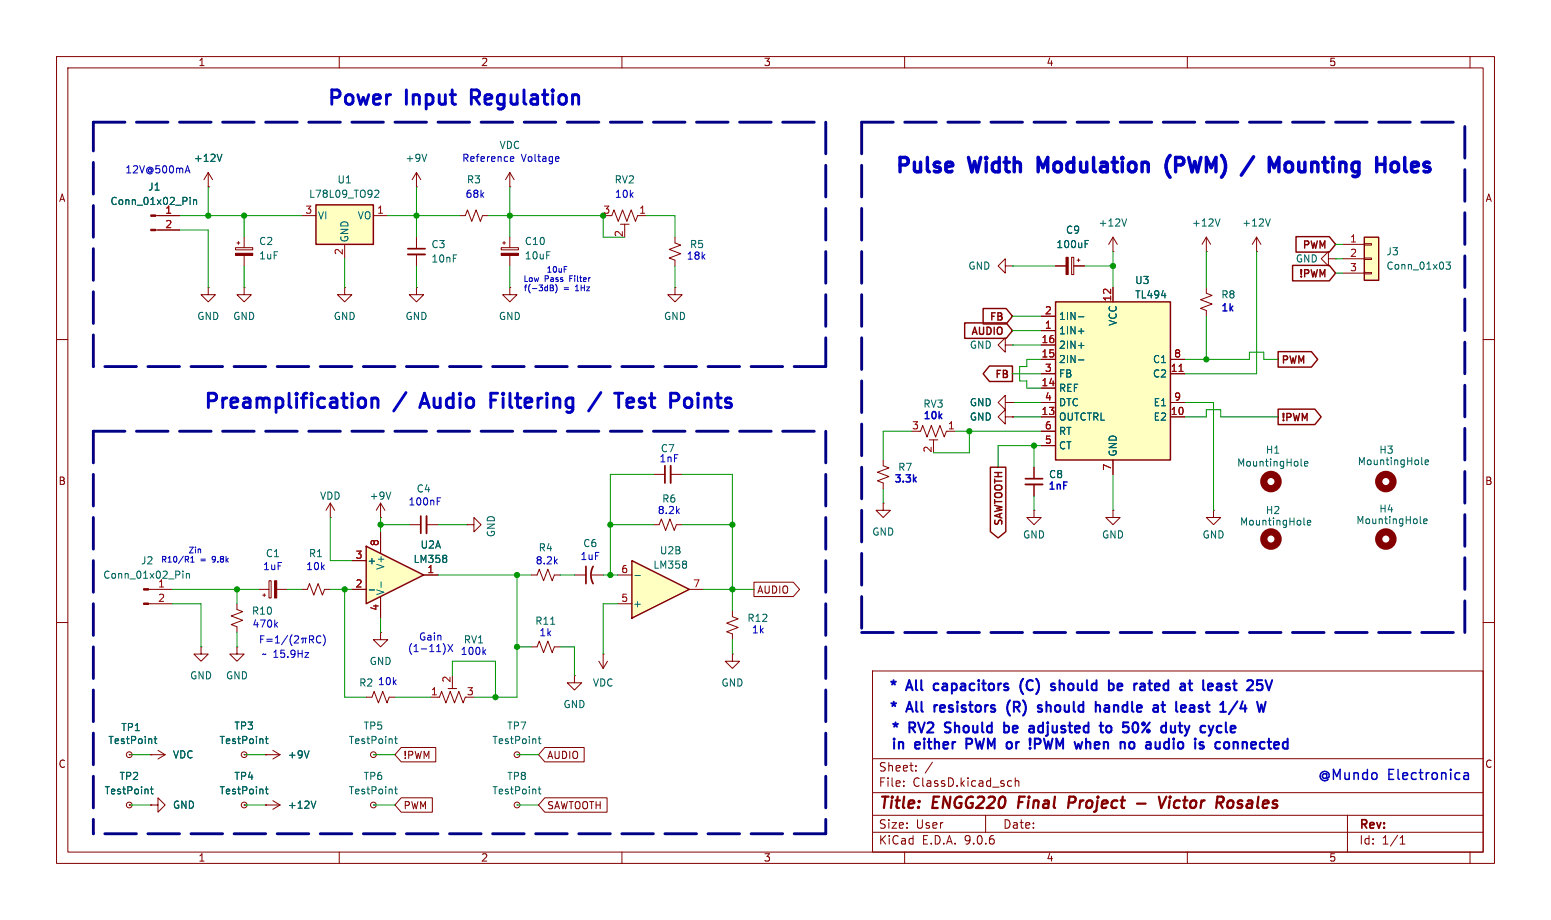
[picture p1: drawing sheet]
<svg xmlns="http://www.w3.org/2000/svg" width="274mm" height="163mm" viewBox="0 0 274 163" stroke-linecap="round" stroke-linejoin="round" font-family="sans-serif">
<g fill="none" stroke="#840000" stroke-width=".18">
<path d="M10 10h254.3v142.6h-254.3zM12 12h250.3v138.6h-250.3zM60 10v2M110 10v2M160 10v2M210 10v2M260 10v2M10 60h2M36.8 50.8v1.3h1.3l-1.3 1.2-1.2-1.2h1.2M36.8 50.8h.1M41.7 43.8h3v.3h-3zM41.9 42.9h.5"/>
<path d="M42.2 42.7v.5M43.2 50.8v1.3h1.2l-1.2 1.2-1.3-1.2h1.3M43.2 50.8h.1M43.2 41.9v1.9M43.2 45.1v1.9M262.3 60h2M162.6 76.2h.2l.4-1 .8 2 .7-2 .8 2 .7-2 .8 2 .4-1M164.3 77.7h1.6M165.1 77.7v1M167.6 76.2h1.3M177.8 71.1v-1.3l-1.3 1.3 1.3 1.3v-1.3h1.3M177.8 73.7v-1.3l-1.3 1.3 1.3 1.2v-1.2h1.3"/>
<path d="M179.1 71.1h.1M179.1 73.7h.1M58.4 91.4h.1M58.4 88.9l-.7 1.3M58.4 88.9l.8 1.3M58.4 88.9v2.5M67.3 91.4h.1M67.3 88.9l-.8 1.3M67.3 88.9l.8 1.3M67.3 88.9v2.5M72.4 92.7h2M75.4 92.7h2.1"/>
<path d="M156.2 88.9v1.3h1.3l-1.3 1.2-1.3-1.2h1.3M156.2 88.9h.1M156.2 81.3v1l1 .4-2 .7 2 .8-2 .8 1 .3v1.1M182.9 82.5v2.1M182.9 85.6v2M10 110h2M67.3 111.8v1.2h1.3l-1.3 1.3-1.3-1.3h1.3M67.3 111.8h.1M154.3 118.6h108v32h-108zM262.3 110h2M154.3 134.1h108M159.8 138.8v.1"/>
<path d="M159.8 138v.2M162 136.1v.1M162 135.3v.2M164.9 134.7l-1.3 1.9M178.5 137.9l.4 .1M178.9 138.9h-.4M179.6 138.1l.2-.2 .3 .1 .1 .9M179.6 137.4v1.5M60 150.6v2M110 150.6v2M154.3 147.1h108M154.3 144.1h108"/>
<path d="M154.3 140.1h108M160 150.6v2M174.3 144.1v3M210 150.6v2M238.3 144.1v6.5M247.6 149.1h.9M247.6 148.1l.5-.5v1.5M260 150.6v2"/>
</g>
<path d="M180.3 140.8l-.3 2M189.9 140.8h-.7l-.3 2M190 141.7l-1 .1M201.1 142h1.5M205 140.8l.4 2 .9-2M206.9 141.4l-.2 1.4M207 140.8l-.1 .2M207 140.8l-.1 .1v.1M207 140.8v.1l-.1 .1M207.8 141.6l-.2 .8 .4 .4M217.3 141.5a.5 .5 0 0 1 .9 .3l-.1 .6a.62 .62 0 0 1-.7 .4" fill="none" stroke="#840000" stroke-width=".4"/>
<path d="M74.4 91.2v3M181.4 84.6h3" fill="none" stroke="#840000" stroke-width=".3"/>
<path d="M75.4 91.2v3M181.4 85.6h3" fill="none" stroke="#840000" stroke-width=".33"/>
<path d="M69.1 86.9l-.4 1.3M230.1 82.2l.2 .2M230.6 92.6l.2 .2M230.7 81.9l.6-.1v-.2l-.4-.1-.2 .2 .1 .6h.5M231.2 92.4l.6-.2v-.2l-.4-.1-.2 .2 .1 .6h.5M251.2 92.3l.2 .2M251.8 92.1l.6-.1-.1-.3h-.3l-.2 .2 .1 .6h.4" fill="none" stroke="#006464" stroke-width=".18"/>
<path d="M41.7 44.8h3v.3h-3z" fill="#840000" stroke="#840000" stroke-width=".18"/>
<g fill="none" stroke="#840000" stroke-width="1.3">
<circle cx="224.8" cy="95.2" r="1.27"/>
<circle cx="224.8" cy="85.1" r="1.27"/>
<circle cx="245.1" cy="95.2" r="1.27"/>
</g>
<path d="M241.3 41.9h2.5v7.6h-2.5z" fill="#ffffc2"/>
<path d="M241.3 41.9h2.5v7.6h-2.5z" fill="none" stroke="#840000" stroke-width=".25"/>
<g fill="none" stroke="#840000" stroke-width=".18">
<path d="M36.8 33h.1M36.8 30.5l-.7 1.2M36.8 30.5l.8 1.2M36.8 30.5v2.5M213.4 50.8v1l1 .4-2.1 .8 2.1 .7-2.1 .8 1.1 .4v1M234.9 45.7v-1.3l-1.2 1.3 1.2 1.3v-1.3h1.3M236.2 45.7h.1M237.5 43.2h3.8M237.5 45.7h3.8M237.5 48.3h3.8M241.3 43.1h1.3v.2h-1.3zM241.3 45.6h1.3v.2h-1.3z"/>
<path d="M241.3 48.1h1.3v.3h-1.3z"/>
</g>
<path d="M39.2 27.2l-.4 1.3M255.7 46.3h.8l-.4 .5 .4 .1v.5l-.2 .2-.6-.2M251.4 81.9l.2 .2M252.1 81.7l.6-.1-.1-.3h-.4l-.1 .1v.7h.5" fill="none" stroke="#006464" stroke-width=".18"/>
<circle cx="245.1" cy="85.1" r="1.27" fill="none" stroke="#840000" stroke-width="1.3"/>
<path d="M186.7 53.3h20.3v28h-20.3z" fill="#ffffc2"/>
<path d="M186.7 53.3h20.3v28h-20.3z" fill="none" stroke="#840000" stroke-width=".25"/>
<g fill="none" stroke="#840000" stroke-width=".18">
<path d="M73.7 41.9v2M73.7 45v2M184.1 55.9h2.6M184.1 58.4h2.6M196.8 50.8v2.5M184.1 61h2.6M184.1 63.5h2.6M184.1 66h2.6M184.1 68.6h2.6M184.1 71.1h2.6M184.1 73.7h2.6M184.1 76.2h2.6"/>
<path d="M184.1 78.7h2.6M207 63.5h2.5M207 66h2.5M207 71.1h2.5M207 73.7h2.5M196.8 81.3v2.5M214.6 90.2v1.2h1.3l-1.3 1.3-1.2-1.3h1.2M214.6 90.2h.1"/>
</g>
<path d="M190.7 56h1M190.7 58.5h1M190.7 61.1h1M190.7 63.6h1" fill="none" stroke="#006464" stroke-width=".18"/>
<path d="M208.5 65.6h.7" fill="none" stroke="#a90000" stroke-width=".18"/>
<path d="M72.1 43.9h3.1" fill="none" stroke="#840000" stroke-width=".3"/>
<path d="M72.1 45h3.1" fill="none" stroke="#840000" stroke-width=".33"/>
<path d="M55.9 36.2h10.1v7h-10.1z" fill="#ffffc2"/>
<path d="M55.9 36.2h10.1v7h-10.1z" fill="none" stroke="#840000" stroke-width=".25"/>
<g fill="none" stroke="#840000" stroke-width=".18">
<path d="M27.5 38.1h4.2M53.3 38.1h2.6M66 38.1h2.6M73.7 33h.1M73.7 30.5l-.8 1.2M73.7 30.5l.7 1.2M73.7 30.5v2.5M81.3 38.1h1l.4-1 .7 2 .8-2 .8 2 .3-1h1.1M90.2 33h.1M90.2 30.5v2.5M90.2 30.5l-.8 1.2M90.2 30.5l.7 1.2"/>
<path d="M107.9 38.1h.3l.4-1 .7 2 .8-2 .8 2 .7-2 .8 2 .4-1M109.7 39.6h1.6M110.5 39.6v1M113 38.1h1.3M27.5 40.6h4.2M61 50.8v1.3h1.2l-1.2 1.2-1.3-1.2h1.3M61 50.8h.1M61 43.2v2.5M73.7 50.8v1.3h1.2l-1.2 1.2-1.3-1.2h1.3M73.7 50.8h.1M88.6 43.8h3.1v.3h-3.1zM88.9 42.9h.5"/>
<path d="M89.2 42.7v.5M90.2 50.8v1.3h1.2l-1.2 1.2-1.3-1.2h1.3M90.2 50.8h.1M90.2 41.9v1.9M90.2 45.1v1.9M119.4 50.8v1.3h1.2l-1.2 1.2-1.3-1.2h1.3M119.4 50.8h.1M119.4 41.9v1l1 .4-2 .8 2 .7-2 .8 1 .4v1M177.8 47v-1.3l-1.3 1.3 1.3 1.3v-1.3h1.3M179.1 47h.1M186.7 47h1.8M189.5 45.5h.4v3h-.4z"/>
<path d="M189.9 47h1.9M190.5 46h.5M190.8 45.7v.5M196.8 44.4h.1M196.8 41.9l-.7 1.3M196.8 41.9l.8 1.3M196.8 41.9v2.5M213.4 44.4h.1M213.4 41.9l-.8 1.3M213.4 41.9l.7 1.3M213.4 41.9v2.5M222.2 44.4h.1"/>
<path d="M222.2 41.9l-.7 1.3M222.2 41.9l.8 1.3M222.2 41.9v2.5M177.8 61v-1.3l-1.3 1.3 1.3 1.2v-1.2h1.3M179.1 61h.1M115.6 92.7h1l.4-1 .7 2 .8-2 .8 2 .3-1h1M196.8 90.2v1.2h1.3l-1.3 1.3-1.2-1.3h1.2M196.8 90.2h.1M26.3 104.1h4.2M26.3 106.7h4.2M35.6 114.3v1.3h1.2l-1.2 1.2-1.3-1.2h1.3M35.6 114.3h.1"/>
<path d="M41.9 114.3v1.3h1.3l-1.3 1.2-1.3-1.2h1.3M41.9 114.3h.1M41.9 106.7v1l1 .4-2 .7 2 .8-2 .8 1 .3v1.1M101.6 119.4v1.2h1.3l-1.3 1.3-1.3-1.3h1.3M101.6 119.4h.1M105.9 116.8l.8 1.3M106.7 115.6h.1M106.7 115.6v2.5M107.4 116.8l-.7 1.3M129.5 107.9v1.1l1.1 .3-2.1 .8 2.1 .8-2.1 .7 1 .4v1M129.5 115.6v1.2h1.3l-1.3 1.3-1.2-1.3h1.2M129.5 115.6h.1"/>
<path d="M22.9 133.3h.1M26.7 133.3h.1M26.7 133.3h2.5M27.9 132.6l1.3 .7M29.2 133.3l-1.3 .8M43.2 133.3h.1M22.9 142.2h.1M26.7 142.2h1.2v-1.2l1.3 1.2-1.3 1.3v-1.3M26.7 142.2h.1M43.2 142.2h.1M47 142.2h.1M47 142.2h2.5"/>
<path d="M48.3 141.5l1.2 .7M49.5 142.2l-1.2 .8"/>
<circle cx="22.9" cy="133.3" r=".51"/>
<circle cx="43.2" cy="133.3" r=".51"/>
<circle cx="22.9" cy="142.2" r=".51"/>
<circle cx="43.2" cy="142.2" r=".51"/>
</g>
<g fill="none" stroke="#006464" stroke-width=".18">
<path d="M33.6 34.9v.1M33.6 35.3v.8M34.2 35.3v.8M34.2 35.4l.2-.1 .3 .1 .1 .7M66.3 33.7l.5-.1 .2 .4-.8 .9h.8M75.5 27.2l-.4 1.3M199.3 38.7l-.5 1.2M215.8 38.7l-.4 1.2M224.7 38.7l-.5 1.2M191.9 43.1h.4M191.9 42.5h.6M32.4 100.9v.1"/>
<path d="M32.4 101.3v.9M33 101.3v.9M33 101.5l.1-.2 .3 .1 .1 .8M26.6 139.4h.5M26.8 139v1.1l.3 .2M27.3 130.5h.4M27.4 130.1v1.1l.3 .2M46.9 130.5h.5M46.9 139.4h.5M47.1 130.1v1.1l.3 .2M47.1 139v1.1l.3 .2M55.9 141.5l-.5 1.3"/>
</g>
<g fill="#840000" stroke="#840000" stroke-width=".18">
<path d="M188.5 45.5h.4v3h-.4z"/>
<path d="M88.6 44.8h3.1v.3h-3.1z"/>
<path d="M26.7 38h.8v.2h-.8z"/>
<path d="M26.7 40.5h.8v.3h-.8z"/>
<path d="M25.4 104h.9v.3h-.9z"/>
<path d="M25.4 106.6h.9v.2h-.9z"/>
</g>
<path d="M111.8 99.1l10.1 5-10.1 5.1z" fill="#ffffc2"/>
<path d="M111.8 99.1l10.1 5-10.1 5.1z" fill="none" stroke="#840000" stroke-width=".25"/>
<g fill="none" stroke="#840000" stroke-width=".18">
<path d="M67.3 94v3.8M82.5 92.7h1.3v-1.3l1.3 1.3-1.3 1.3v-1.3M82.5 92.7h.1M115.6 83.8h2M118.6 83.8h2M182.9 90.2v1.2h1.2l-1.2 1.3-1.3-1.3h1.3M182.9 90.2h.1M67.3 105.4v3.8M101.6 101.6h2M104.6 101.6h2.1M109.2 106.7h2.6M109.2 101.6h2.6"/>
<path d="M121.9 104.1h2.6M91.4 133.3h.1M91.4 142.2h.1"/>
<circle cx="91.4" cy="133.3" r=".51"/>
<circle cx="91.4" cy="142.2" r=".51"/>
</g>
<path d="M121.4 99.3v.3M121.4 99.8v.5M67.4 102.8v1M112.3 101.7h1M95.2 139.4h.5M95.2 130.5h.5M95.4 130.1v1.1l.3 .2M95.4 139v1.1l.3 .2" fill="none" stroke="#006464" stroke-width=".18"/>
<path d="M117.6 82.3v3M103.6 100.1v3M104.9 100.1a3.2 3.2 0 0 0 0 3" fill="none" stroke="#840000" stroke-width=".3"/>
<path d="M118.6 82.3v3" fill="none" stroke="#840000" stroke-width=".33"/>
<path d="M64.8 96.5l10.1 5.1-10.1 5.1z" fill="#ffffc2"/>
<path d="M170.6 57.1h7.4l1.1 1.3-1.1 1.4h-7.4zM173.9 54.5h4.1l1.1 1.4-1.1 1.3h-4.1zM228.6 46.9h6.5l1.1 1.4-1.1 1.3h-6.5zM229.2 41.8h5.9l1.1 1.4-1.1 1.3h-5.9zM175 64.7h4.1v2.7h-4.1l-1.1-1.4zM226.1 72.3h6.5l1.1 1.4-1.1 1.3h-6.5zM226.1 62.1h5.8l1.2 1.4-1.2 1.4h-5.8zM64.8 96.5l10.1 5.1-10.1 5.1zM175.2 82.5h2.7v11.4l-1.4 1.2-1.3-1.2z" fill="none" stroke="#840000" stroke-width=".25"/>
<g fill="none" stroke="#840000" stroke-width=".18">
<path d="M27.9 38.1h3.8M36.8 33h.1M27.9 40.6h3.8M184.1 55.9h2.6M184.1 58.4h2.6M186.7 47h1.8M189.9 47h1.9M196.8 50.8v2.5M179.1 73.7h.1M179.1 71.1h.1M184.1 61h2.6M184.1 63.5h2.6"/>
<path d="M184.1 66h2.6M184.1 68.6h2.6M184.1 71.1h2.6M184.1 73.7h2.6M184.1 76.2h2.6M184.1 78.7h2.6M207 63.5h2.5M207 66h2.5M207 71.1h2.5M207 73.7h2.5M62.2 99.1h2.6M67.3 94v3.8"/>
<path d="M182.9 82.5v2.1M182.9 85.6v2M196.8 81.3v2.5M45.7 104.1h1.9M46.5 105.2h.5M46.7 104.9v.5M47.6 102.6h.4v3.1h-.4zM48.9 104.1h1.9M53.3 104.1h1.1l.3-1 .8 2.1 .8-2.1 .7 2.1 .4-1.1h1M62.2 104.1h2.6M67.3 105.4v3.8M74.9 101.6h2.6"/>
<path d="M94 114.3h1l.4-1 .7 2 .8-2 .8 2 .3-1h1.1M94 101.6h1l.4-1 .7 2 .8-2 .8 2 .3-1h1.1M133.3 102.9h7l1.1 1.2-1.1 1.3h-7zM22.9 133.3h.1M26.7 133.3h.1M43.2 133.3h.1M47 133.3h.1M47 133.3h2.5M48.3 132.6l1.2 .7M49.5 133.3l-1.2 .8M64.8 123.2h1l.4-1 .7 2 .8-2 .8 2 .3-1h1M66 133.3h.1"/>
<path d="M71 132.1h6.1v2.5h-6.1l-1.2-1.3zM76.2 123.2h1.5l.4-1 .8 2 .7-2 .8 2 .8-2 .7 2 .4-1M79.2 121.7h1.6M80 120.6v1.1M96.4 132.1h6.9v2.5h-6.9l-1.2-1.3zM22.9 142.2h.1M26.7 142.2h.1M43.2 142.2h.1M47 142.2h.1M66 142.2h.1M71 141h5.5v2.5h-5.5l-1.2-1.3zM96.4 141h11v2.5h-11l-1.2-1.3z"/>
<circle cx="66" cy="133.3" r=".51"/>
<circle cx="66" cy="142.2" r=".51"/>
</g>
<g fill="none" stroke="#006464" stroke-width=".18">
<path d="M33.6 34.9v.1M33.6 35.3v.8M34.2 35.3v.8M34.2 35.4l.2-.1 .3 .1 .1 .7M39.2 27.2l-.4 1.3M190.7 56h1M190.7 58.5h1M191.9 43.1h.4M191.9 42.5h.6M190.7 61.1h1M190.7 63.6h1M79 98.2v.3"/>
<path d="M79 98.8v.5M65.3 104.2h1M67.4 102.8v1M97.4 110.3h.7M26.6 139.4h.5M26.8 139v1.1l.3 .2M27.3 130.5h.4M27.4 130.1v1.1l.3 .2M46.9 130.5h.5M46.9 139.4h.5M47.1 130.1v1.1l.3 .2M47.1 139v1.1l.3 .2"/>
<path d="M54.7 132.7l-.5 1.2M69.8 130.5h.5M69.8 139.4h.5M70 130.1v1.1l.3 .2M70 139v1.1l.3 .2M55.9 141.5l-.5 1.3"/>
</g>
<path d="M48.6 102.6h.3v3.1h-.3z" fill="#840000" stroke="#840000" stroke-width=".18"/>
<path d="M16.5 21.6h129.5M146 21.6v43.2M152.4 21.6v90.2M152.4 21.6h106.7M16.5 64.8v-43.2M16.5 76.2v71.1M16.5 76.2h129.5M146 76.2v71.1M146 64.8h-129.5M152.4 111.8h106.7M259.1 111.8v-90.2M146 147.3h-129.5" fill="none" stroke="#000084" stroke-width=".51" stroke-dasharray="5.6 2"/>
<g fill="none" stroke="#009600" stroke-width=".18">
<path d="M31.7 38.1h21.6M36.8 33v5.1M43.2 38.1v3.8M68.6 38.1h12.7M73.7 33v8.9M86.4 38.1h20.3v3.8h3.8M90.2 33v8.9M114.3 38.1h5.1v3.8M31.7 40.6h5.1v10.2M43.2 47v3.8M61 45.7v5.1M73.7 47v3.8"/>
<path d="M90.2 47v3.8M119.4 47v3.8M179.1 58.4h5M179.1 55.9h5M179.1 47h7.6M191.8 47h5M196.8 44.4v6.4M213.4 44.4v6.4M213.4 55.9v7.6M222.2 44.4v21.6h-12.7M236.2 43.2h1.3M236.2 48.3h1.3"/>
<path d="M236.2 45.7h1.3M161.3 76.2h-5.1v5.1M168.9 76.2h15.2M171.4 76.2v3.8h-6.3M179.1 73.7h5M179.1 71.1h5M179.1 61h5M179.1 66h5M182.9 78.7v3.8M184.1 63.5h-2.5v1.3h-1.3v2.5h1.3v1.3h2.5M184.1 78.7h-7.6v3.8M209.5 63.5h11.5v-1.3h2.5v1.3h2.6"/>
<path d="M209.5 73.7h3.9v-1.3h2.5v1.3h10.2M209.5 71.1h5.1v19.1M58.4 91.4v7.7h3.8M67.3 91.4v2.6M67.3 92.7h5.1M77.5 92.7h5M107.9 92.7h7.7M115.6 83.8h-7.7v17.8M120.6 92.7h8.9M120.6 83.8h8.9v24.1M156.2 86.4v2.5M182.9 87.6v2.6"/>
<path d="M196.8 83.8v6.4M30.5 104.1h15.2M30.5 106.7h5.1v7.6M41.9 104.1v2.6M41.9 111.8v2.5M50.8 104.1h2.5M58.4 104.1h3.8M61 104.1v19.1h3.8M67.3 109.2v2.6M77.5 101.6h16.5M80 119.4v-2.6h7.6v6.4M91.4 101.6v21.6h-7.6"/>
<path d="M91.4 114.3h2.6M99.1 101.6h2.5M99.1 114.3h2.5v5.1M106.7 101.6h2.5M109.2 106.7h-2.5v8.9M124.5 104.1h8.8M129.5 113v2.6M22.9 133.3h3.8M43.2 133.3h3.8M66 133.3h3.8M69.8 123.2h6.4M91.4 133.3h3.8"/>
<path d="M22.9 142.2h3.8M43.2 142.2h3.8M66 142.2h3.8M91.4 142.2h3.8"/>
</g>
<g fill="none" stroke="#0000c2" stroke-width=".36">
<path d="M181 119.9a2.04 2.04 0 0 0 0 2.7M167.1 129.3l.3 .1M167.2 127.8v.5M170.9 130.5v1.8M170.9 131.4h.7M177.6 127.6v1.8M177.6 128.3l.5-.1 .3 .2M178.4 129.3l-.3 .1-.5-.1M178.4 131.1l.5 .2M178.6 123.8a2.06 2.06 0 0 0 0 2.7M178.9 132.1l-.5 .2M182.1 130.6l.1 1"/>
<path d="M182.2 130.5v1.1M182.3 130.6l-.1 1M182.6 128.2l.3 .3v.9M182.9 129.3l-.2 .1M182.9 128.7h-.2M183.6 125.1l.6 .2 .1 .2-.2 .3-.5-.1M183.6 124.7h.6M183.7 130.5h-.7v1.8M183.9 131.4h-.9M186 121.3l.6 .2v.2l-.2 .3-.5-.1M186 120.9h.6M192.1 130.5v1.8"/>
<path d="M194.5 124.7l.1 1.1M195.7 128.4a.48 .48 0 0 1 .5-.2 .48 .48 0 0 1 .4 .4v.5a.48 .48 0 0 1-.5 .3 .48 .48 0 0 1-.5-.3zM195.9 124.6l-.5 .1M196 125.1h-.4a.35 .35 0 0 0-.3 .3 .35 .35 0 0 0 .3 .4h.4M196.8 120.9l.2 .2v.5l-.2 .3M198.2 120.8h-.3l-.2 .2v.9l.5 .1M198.5 121.2l-.8 .2M200 131.1a.48 .48 0 0 1 .6 .3v.5a.48 .48 0 0 1-.6 .4M200.7 127.6h.2a1.11 1.11 0 0 1 0 1.8h-.2M203.1 120.8h.7M203.3 120.2l.1 1.7M205.4 124.6h.7"/>
<path d="M205.7 124v1.5v.2l.4 .1M206.6 131.1h-.4l-.3 .3 .1 .7 .2 .2h.4M208.4 128.2h.7M208.7 127.6v1.6l.1 .1 .3 .1M210.5 125.7h.7M210.5 124.7h.7v1.1M211.2 125l-.7 .2M215 131.3v.8l.3 .2 .5-.1M215.5 128.2l.5 .1M216 129.3l-.5 .1M216.8 121.9l.5 .1M217 120.8l-.2 .2 .2 .4"/>
<path d="M218.9 123.9l-1.6 2.3M219.8 131.1v1.2M219.8 123.9l-.4 1.3h1.1M223.8 120.2l.6 1.8 .6-1.8"/>
</g>
<g fill="none" stroke="#0000c2" stroke-width=".18">
<path d="M32.9 30.2h.6M33.2 29.3l.4 1.3M90.3 28.5h.5M90.3 27.7h.4l.2 .3-.6 .1M98.7 27.7l.2 .3-.6 .1M98.8 28.5h-.1M97.3 50.4v1l.6-.1v-.3l-.2-.2M97.3 50.8h.4M97.8 50.5l.1 .2-.2 .1M98.4 50.5a1.19 1.19 0 0 1-.2 1.3M99.8 47.1h.5M33.7 99.3h.6"/>
<path d="M33.9 98.5l-.2 .1M34 98.3v1M77.3 88.6h.5M77.3 88h.6M46.1 112.9h.4M46.7 112.3h-.6v1.3M47.2 112.9h1M47.2 113.3h1M48.7 113.6h.7M48.7 112.7l.4-.4v1.3M48.7 110.3l.4 .5M49.1 110l-.5 .5"/>
<path d="M50.9 112.3l-1.1 1.6M51.7 112.2a1.46 1.46 0 0 0 0 1.9M52.1 112.5l.5-.2 .2 .4-.8 .9h.8M53.6 112.8v.6l-.2 .2M53.9 115.3h.7l-.7 .9h.7M54 112.8v.8M54.3 112.8h-.8l-.2 .1M54.7 113l.7-.1 .1-.1-.1-.3-.7-.2v1.3M55.1 113l.4 .6M56.7 112.5a.6 .6 0 0 0-.8 .4 .6 .6 0 0 0 .6 .7l.2-.1M57.2 112.2a1.46 1.46 0 0 1 0 1.9M78.4 113.8a1.49 1.49 0 0 1 0 1.8"/>
<path d="M79.2 113.9l.9 1.2M80.1 113.9l-.9 1.2M85.5 115.2l.4 .4M85.9 114.8l-.5 .5"/>
</g>
<path d="M168.4 28.8l.1 .5-1.2 .2M184.5 29.6l-.9-1.8v2.6M207 27.5a2.91 2.91 0 0 0 0 3.8M216 27.5l.2 .1M221.7 27.7l-2.2 3.3M227.5 28.8a.69 .69 0 0 1 1.1 .3v.8a.69 .69 0 0 1-.7 .5 .69 .69 0 0 1-.6-.5v-.8zM246.5 28.7a.69 .69 0 0 1 .9 .4v.8a.69 .69 0 0 1-.9 .5M248.4 27.8v2.2l.4 .4" fill="none" stroke="#0000c2" stroke-width=".61"/>
<path d="M259.5 136.5l.2 .3v.9M259.7 137.6l-.2 .1M259.7 137h-.2" fill="none" stroke="#0000c2" stroke-width=".25"/>
<path d="M64.2 70.3l.5 .5v.7l-.5 .5M65.8 70.6a.63 .63 0 0 1 1.1 .1v1.3M65.8 70.3v1.7M75.1 69.5l-.9 2.5M86.8 70.7h.9M88 69.5h-1.2v2.5M106.3 69.4l-2.2 3.2M108.7 69.5h1.5M109.4 69.5v2.5M112 70.4l-.8-.1-.3 .4v1l.1 .2 .2 .1 .8-.1M112.1 70.9l-1.2 .3M121.3 70.4a.69 .69 0 0 1 1.1 .4v.7a.69 .69 0 0 1-1.1 .4" fill="none" stroke="#0000c2" stroke-width=".51"/>
<path d="M208.5 65.6h.7" fill="none" stroke="#a90000" stroke-width=".18"/>
<g fill="#009600" stroke="#009600" stroke-width=".18">
<circle cx="67.3" cy="92.7" r=".46"/>
<circle cx="43.2" cy="38.1" r=".46"/>
<circle cx="36.8" cy="38.1" r=".46"/>
<circle cx="73.7" cy="38.1" r=".46"/>
<circle cx="41.9" cy="104.1" r=".46"/>
<circle cx="87.6" cy="123.2" r=".46"/>
<circle cx="91.4" cy="114.3" r=".46"/>
<circle cx="107.9" cy="92.7" r=".46"/>
<circle cx="91.4" cy="101.6" r=".46"/>
<circle cx="107.9" cy="101.6" r=".46"/>
<circle cx="61" cy="104.1" r=".46"/>
<circle cx="106.7" cy="38.1" r=".46"/>
<circle cx="90.2" cy="38.1" r=".46"/>
<circle cx="129.5" cy="104.1" r=".46"/>
<circle cx="129.5" cy="92.7" r=".46"/>
<circle cx="213.4" cy="63.5" r=".46"/>
<circle cx="196.8" cy="47" r=".46"/>
<circle cx="182.9" cy="78.7" r=".46"/>
<circle cx="171.4" cy="76.2" r=".46"/>
</g>
<g font-size="3.5" fill="#0000c2">
<text x="57.6" y="19.3">Power</text>
<text x="71.8" y="19.3">Input</text>
<text x="84.3" y="19.3">Regulation</text>
<text x="157.9" y="31.4">Pulse</text>
<text x="171.6" y="31.4">Width</text>
<text x="185" y="31.4">Modulation</text>
<text x="208.9" y="31.4">(PWM)</text>
<text x="223.9" y="31.4">/</text>
<text x="229.8" y="31.4">Mounting</text>
<text x="250.1" y="31.4">Holes</text>
<text x="35.7" y="72.9">Preamplification</text>
<text x="69.9" y="72.9">/</text>
<text x="75.5" y="72.9">Audio</text>
<text x="88.7" y="72.9">Filtering</text>
<text x="113" y="72.9">Test</text>
<text x="123.6" y="72.9">Points</text>
</g>
<g font-size="2.8" fill="#840000">
<text x="155.3" y="143.5">Title:</text>
<text x="165" y="143.5">ENGG220</text>
<text x="180.9" y="143.5">Final</text>
<text x="190.6" y="143.5">Project</text>
<text x="208.3" y="143.5">Victor</text>
<text x="219.2" y="143.5">Rosales</text>
</g>
<g font-size="2.5" fill="#0000c2">
<text x="157" y="122.6">*</text>
<text x="160.4" y="122.6">All</text>
<text x="165.9" y="122.6">capacitors</text>
<text x="181.8" y="122.6">(C)</text>
<text x="188" y="122.6">should</text>
<text x="198.9" y="122.6">be</text>
<text x="204.1" y="122.6">rated</text>
<text x="213" y="122.6">at</text>
<text x="217.7" y="122.6">least</text>
<text x="157" y="126.4">*</text>
<text x="157.5" y="130">*</text>
<text x="160.5" y="126.4">All</text>
<text x="160.9" y="130">RV2</text>
<text x="165.9" y="126.4">resistors</text>
<text x="168" y="130">Should</text>
<text x="179.1" y="130">be</text>
<text x="179.5" y="126.4">(R)</text>
<text x="184.3" y="130">adjusted</text>
<text x="185.7" y="126.4">should</text>
<text x="196.6" y="126.4">handle</text>
<text x="197.6" y="130">to</text>
<text x="202.3" y="130">50%</text>
<text x="207.5" y="126.4">at</text>
<text x="209.8" y="130">duty</text>
<text x="212.2" y="126.4">least</text>
<text x="217.4" y="130">cycle</text>
<text x="220.8" y="126.4">1/4</text>
<text x="157.5" y="132.9">in</text>
<text x="162" y="132.9">either</text>
<text x="171.7" y="132.9">PWM</text>
<text x="179.6" y="132.9">or</text>
<text x="184.4" y="132.9">!PWM</text>
<text x="193.1" y="132.9">when</text>
<text x="201.8" y="132.9">no</text>
<text x="207.1" y="132.9">audio</text>
<text x="216.4" y="132.9">is</text>
<text x="220.8" y="132.9">connected</text>
<text x="232.9" y="138.2">@Mundo</text>
<text x="245.4" y="138.2">Electronica</text>
</g>
<g font-size="2.1" fill="#840000">
<text x="155.3" y="136.5">Sheet:</text>
<text x="155.3" y="139.2">File:</text>
<text x="161.4" y="139.2">ClassD.kicad_sch</text>
<text x="155.3" y="149.4">KiCad</text>
<text x="155.3" y="146.6">Size:</text>
<text x="162" y="146.6">User</text>
<text x="163" y="149.4">E.D.A.</text>
<text x="170.6" y="149.4">9.0.6</text>
<text x="177.3" y="146.6">Date:</text>
<text x="240.3" y="146.9">Rev:</text>
<text x="240.3" y="149.4">Id:</text>
<text x="244.4" y="149.4">1/1</text>
</g>
<g font-size="1.8" fill="#840000">
<text x="35" y="11.9">1</text>
<text x="85" y="11.9">2</text>
<text x="135" y="11.9">3</text>
<text x="185" y="11.9">4</text>
<text x="235" y="11.9">5</text>
<text x="10.3" y="35.9">A</text>
<text x="262.7" y="35.9">A</text>
<text x="230.1" y="44.3">PWM</text>
<text x="229.5" y="49.4">!PWM</text>
<text x="171.5" y="59.5">AUDIO</text>
<text x="174.8" y="57">FB</text>
<text x="226.5" y="64.6">PWM</text>
<text x="175.7" y="67.1">FB</text>
<text x="226.5" y="74.8">!PWM</text>
<text x="10.3" y="85.9">B</text>
<text x="262.6" y="85.9">B</text>
<text x="177.6" y="93.2" transform="rotate(-90 177.6 93.2)">SAWTOOTH</text>
<text x="133.8" y="105.1">AUDIO</text>
<text x="10.3" y="135.9">C</text>
<text x="71.3" y="134.3">!PWM</text>
<text x="96.7" y="134.3">AUDIO</text>
<text x="262.6" y="135.9">C</text>
<text x="71.3" y="143.2">PWM</text>
<text x="96.7" y="143.2">SAWTOOTH</text>
<text x="35" y="152.4">1</text>
<text x="85" y="152.4">2</text>
<text x="135" y="152.4">3</text>
<text x="185" y="152.4">4</text>
<text x="235" y="152.4">5</text>
</g>
<g font-size="1.8" fill="#006464">
<text x="34.2" y="28.8">+12V</text>
<text x="71.6" y="28.8">+9V</text>
<text x="88.3" y="26.5">VDC</text>
<text x="26.1" y="33.9">J1</text>
<text x="54.6" y="35.2">L78L09_TO92</text>
<text x="59.6" y="32.6">U1</text>
<text x="82.5" y="32.6">R3</text>
<text x="108.6" y="32.6">RV2</text>
<text x="19.4" y="36.4">Conn_01x02_Pin</text>
<text x="56.1" y="39">VI</text>
<text x="63.2" y="39">VO</text>
<text x="188.4" y="41.5">C9</text>
<text x="194.2" y="40.2">+12V</text>
<text x="210.7" y="40.2">+12V</text>
<text x="219.6" y="40.2">+12V</text>
<text x="45.7" y="43.5">C2</text>
<text x="45.7" y="46">1uF</text>
<text x="61.8" y="42.9" transform="rotate(-90 61.8 42.9)">GND</text>
<text x="76.2" y="44">C3</text>
<text x="76.2" y="46.6">10nF</text>
<text x="92.7" y="43.5">C10</text>
<text x="92.7" y="46">10uF</text>
<text x="171.2" y="47.9">GND</text>
<text x="186.7" y="44">100uF</text>
<text x="229.1" y="46.6">GND</text>
<text x="245.1" y="45.3">J3</text>
<text x="245.1" y="47.9">Conn_01x03</text>
<text x="200.7" y="50.4">U3</text>
<text x="200.7" y="52.9">TL494</text>
<text x="215.9" y="52.9">R8</text>
<text x="34.8" y="56.7">GND</text>
<text x="41.1" y="56.7">GND</text>
<text x="58.9" y="56.7">GND</text>
<text x="71.6" y="56.7">GND</text>
<text x="88.1" y="56.7">GND</text>
<text x="117.3" y="56.7">GND</text>
<text x="187.2" y="56.7">1IN-</text>
<text x="187.2" y="59.3">1IN+</text>
<text x="197.7" y="57.7" transform="rotate(-90 197.7 57.7)">VCC</text>
<text x="171.4" y="61.8">GND</text>
<text x="187.2" y="61.8">2IN+</text>
<text x="187.2" y="64.4">2IN-</text>
<text x="203.8" y="64.4">C1</text>
<text x="171.4" y="72">GND</text>
<text x="187.2" y="66.9">FB</text>
<text x="187.2" y="69.4">REF</text>
<text x="187.2" y="72">DTC</text>
<text x="203.8" y="66.9">C2</text>
<text x="203.9" y="72">E1</text>
<text x="163.2" y="72.2">RV3</text>
<text x="171.4" y="74.5">GND</text>
<text x="187.2" y="74.5">OUTCTRL</text>
<text x="187.2" y="77.1">RT</text>
<text x="203.9" y="74.5">E2</text>
<text x="187.2" y="79.6">CT</text>
<text x="197.7" y="80.8" transform="rotate(-90 197.7 80.8)">GND</text>
<text x="218.7" y="82.7">MountingHole</text>
<text x="223.8" y="80.4">H1</text>
<text x="240" y="82.4">MountingHole</text>
<text x="243.8" y="80.4">H3</text>
<text x="56.5" y="88.5">VDD</text>
<text x="65.3" y="88.5">+9V</text>
<text x="73.6" y="87.2">C4</text>
<text x="185.4" y="84.7">C8</text>
<text x="87.7" y="95" transform="rotate(-90 87.7 95)">GND</text>
<text x="154.2" y="94.8">GND</text>
<text x="180.8" y="95.4">GND</text>
<text x="194.8" y="95.4">GND</text>
<text x="212.6" y="95.4">GND</text>
<text x="219.2" y="93.1">MountingHole</text>
<text x="223.8" y="91">H2</text>
<text x="239.8" y="92.8">MountingHole</text>
<text x="243.8" y="90.8">H4</text>
<text x="24.8" y="99.9">J2</text>
<text x="46.9" y="98.7">C1</text>
<text x="54.5" y="98.7">R1</text>
<text x="64.9" y="99.9">+</text>
<text x="68.2" y="100.8" transform="rotate(-90 68.2 100.8)">V+</text>
<text x="73" y="99.7">LM358</text>
<text x="74.3" y="97.1">U2A</text>
<text x="95.2" y="97.6">R4</text>
<text x="103.1" y="96.9">C6</text>
<text x="115.5" y="100.7">LM358</text>
<text x="116.6" y="98.1">U2B</text>
<text x="18.2" y="102.5">Conn_01x02_Pin</text>
<text x="27.9" y="103.9">1</text>
<text x="68.2" y="105.3" transform="rotate(-90 68.2 105.3)">V-</text>
<text x="111.9" y="107.5">+</text>
<text x="44.5" y="108.8">R10</text>
<text x="94.6" y="110.6">R11</text>
<text x="132.1" y="110.1">R12</text>
<text x="65.3" y="117.7">GND</text>
<text x="33.5" y="120.2">GND</text>
<text x="39.9" y="120.2">GND</text>
<text x="63.4" y="121.5">R2</text>
<text x="99.6" y="125.3">GND</text>
<text x="104.8" y="121.5">VDC</text>
<text x="127.5" y="121.5">GND</text>
<text x="19.1" y="131.7">TestPoint</text>
<text x="21.3" y="129.4">TP1</text>
<text x="38.7" y="131.7">TestPoint</text>
<text x="41.4" y="129.1">TP3</text>
<text x="61.6" y="131.7">TestPoint</text>
<text x="64.2" y="129.1">TP5</text>
<text x="87" y="131.7">TestPoint</text>
<text x="89.6" y="129.1">TP7</text>
<text x="30.5" y="134.2">VDC</text>
<text x="50.8" y="134.2">+9V</text>
<text x="18.4" y="140.6">TestPoint</text>
<text x="21" y="138">TP2</text>
<text x="30.5" y="143.1">GND</text>
<text x="38.7" y="140.6">TestPoint</text>
<text x="41.4" y="138">TP4</text>
<text x="50.8" y="143.1">+12V</text>
<text x="61.6" y="140.6">TestPoint</text>
<text x="64.2" y="138">TP6</text>
<text x="87" y="140.6">TestPoint</text>
<text x="89.6" y="138">TP8</text>
</g>
<g font-size="1.8" fill="#0000c2">
<text x="81.6" y="28.8">Reference</text>
<text x="92.2" y="28.8">Voltage</text>
<text x="22.1" y="30.8">12V@500mA</text>
<text x="82.2" y="35.2">68k</text>
<text x="108.7" y="35.2">10k</text>
<text x="121.4" y="46.1">18k</text>
<text x="121.9" y="44">R5</text>
<text x="215.8" y="55.4">1k</text>
<text x="163.1" y="74.4">10k</text>
<text x="116.5" y="81.9">1nF</text>
<text x="116.8" y="80.1">C7</text>
<text x="158.8" y="83.4">R7</text>
<text x="72.1" y="89.5">100nF</text>
<text x="117" y="89">R6</text>
<text x="158" y="85.6">3.3k</text>
<text x="185.2" y="86.9">1nF</text>
<text x="116.2" y="91">8.2k</text>
<text x="46.4" y="100.9">1uF</text>
<text x="54.1" y="100.9">10k</text>
<text x="94.6" y="99.9">8.2k</text>
<text x="102.6" y="99.2">1uF</text>
<text x="44.6" y="111.1">470k</text>
<text x="74" y="113.4">Gain</text>
<text x="81.9" y="113.9">RV1</text>
<text x="95.3" y="112.6">1k</text>
<text x="132.9" y="112.1">1k</text>
<text x="46.2" y="116.4">~ 15.9Hz</text>
<text x="72" y="115.4">(1-11)X</text>
<text x="81.4" y="115.9">100k</text>
<text x="66.8" y="121.3">10k</text>
</g>
<g font-size="1.8" fill="#a90000">
<text x="29.1" y="37.8">1</text>
<text x="29.1" y="40.4">2</text>
<text x="53.9" y="37.8">3</text>
<text x="66.6" y="37.8">1</text>
<text x="106.6" y="37.8">3</text>
<text x="110.2" y="42" transform="rotate(-90 110.2 42)">2</text>
<text x="113" y="37.8">1</text>
<text x="60.7" y="45.2" transform="rotate(-90 60.7 45.2)">2</text>
<text x="238.7" y="42.9">1</text>
<text x="238.7" y="45.5">2</text>
<text x="196.6" y="53.4" transform="rotate(-90 196.6 53.4)">12</text>
<text x="238.7" y="48">3</text>
<text x="184.7" y="55.6">2</text>
<text x="184.7" y="58.2">1</text>
<text x="184.1" y="60.7">16</text>
<text x="184.1" y="63.2">15</text>
<text x="184.7" y="65.8">3</text>
<text x="207" y="65.8">11</text>
<text x="207.6" y="63.2">8</text>
<text x="184.1" y="68.3">14</text>
<text x="184.7" y="70.9">4</text>
<text x="207.6" y="70.9">9</text>
<text x="161.2" y="75.9">3</text>
<text x="167.6" y="75.9">1</text>
<text x="184.1" y="73.4">13</text>
<text x="184.7" y="75.9">6</text>
<text x="207" y="73.4">10</text>
<text x="164.8" y="80.1" transform="rotate(-90 164.8 80.1)">2</text>
<text x="184.7" y="78.5">5</text>
<text x="196.6" y="83.3" transform="rotate(-90 196.6 83.3)">7</text>
<text x="62.8" y="98.8">3</text>
<text x="67.1" y="96.6" transform="rotate(-90 67.1 96.6)">8</text>
<text x="75.5" y="101.3">1</text>
<text x="109.8" y="101.3">6</text>
<text x="27.9" y="106.4">2</text>
<text x="62.8" y="103.9">2</text>
<text x="109.8" y="106.4">5</text>
<text x="122.5" y="103.9">7</text>
<text x="67.1" y="108" transform="rotate(-90 67.1 108)">4</text>
<text x="76.1" y="122.9">1</text>
<text x="79.8" y="120.7" transform="rotate(-90 79.8 120.7)">2</text>
<text x="82.5" y="122.9">3</text>
</g>
<g font-size="1.4" fill="#0000c2">
<text x="92.5" y="50">Low</text>
<text x="92.5" y="51.7">f(-3dB)</text>
<text x="96.3" y="50">Pass</text>
<text x="96.6" y="48.4">10uF</text>
<text x="99.7" y="51.7">=</text>
<text x="100.9" y="50">Filter</text>
<text x="102" y="51.7">1Hz</text>
<text x="28.4" y="99.6">R10/R1</text>
<text x="33.2" y="98">Zin</text>
<text x="35.4" y="99.6">=</text>
<text x="37.7" y="99.6">9.8k</text>
</g>
</svg>
